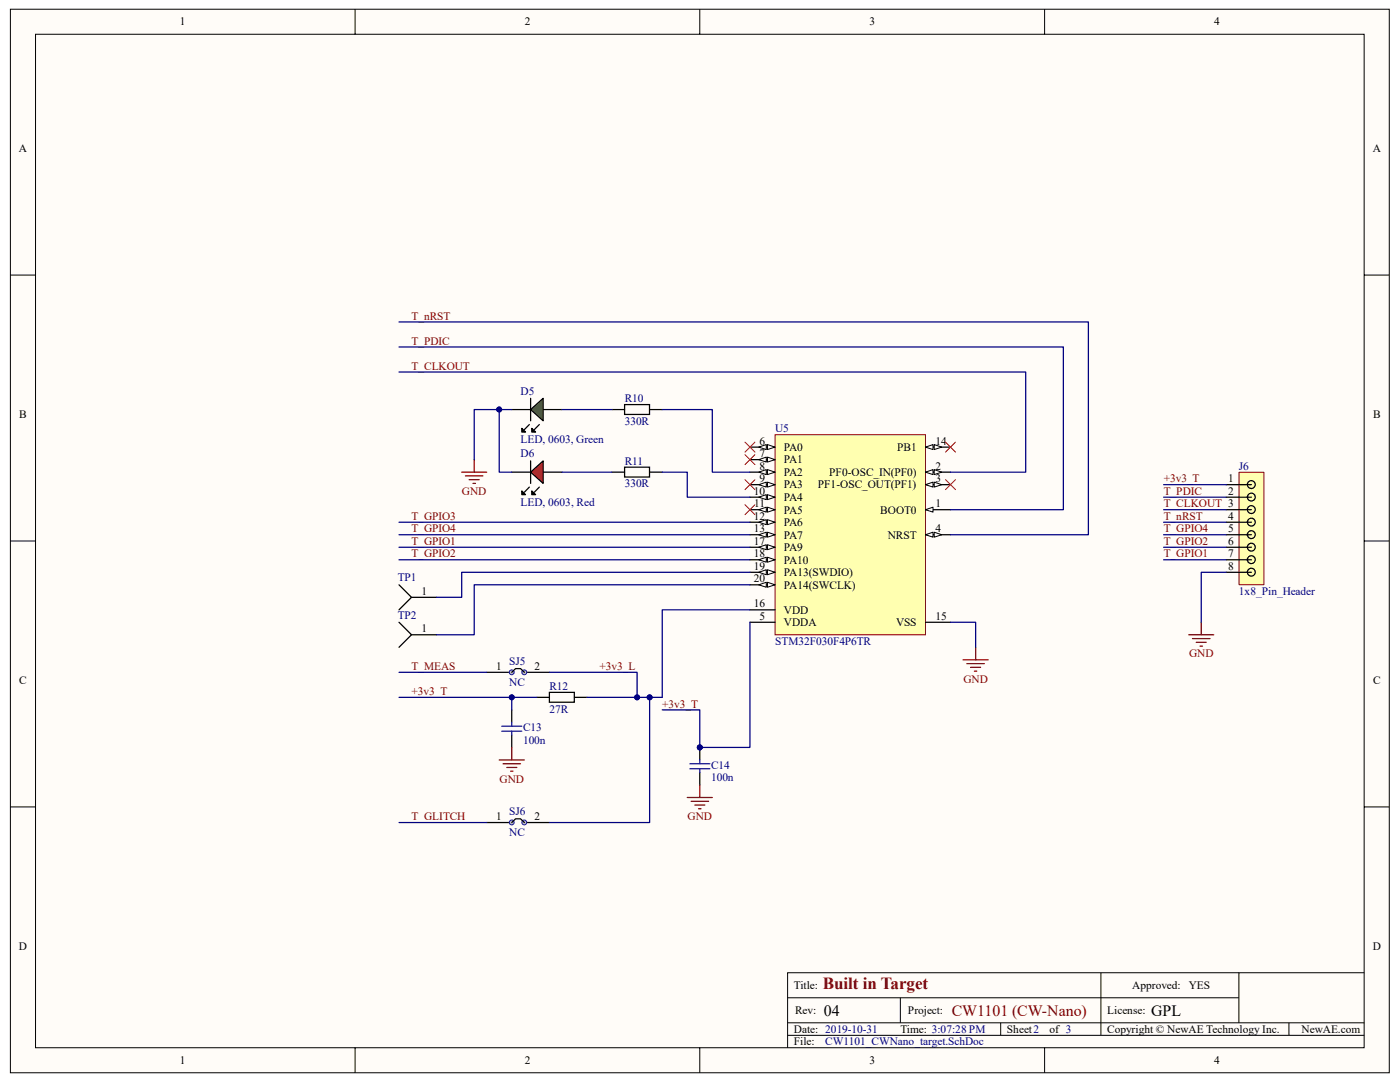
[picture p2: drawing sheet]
<svg xmlns="http://www.w3.org/2000/svg" width="279mm" height="216mm" viewBox="0 0 279 216" stroke-linecap="round" stroke-linejoin="round" font-family="sans-serif">
<path d="M2.1 1.9h275.2v212.2h-275.2z" fill="#fffcf8"/>
<path d="M2.1 1.8h275.2v212.3h-275.2z" fill="none" stroke="#000" stroke-width=".2"/>
<path d="M7.1 6.9h265.1v202.2h-265.1z" fill="#fffcf8"/>
<g fill="none" stroke="#000" stroke-width=".2">
<path d="M7.1 6.8h265.1v202.3h-265.1zM70.9 1.8v5M139.7 1.8v5M208.5 1.8v5M2.1 54.9h5M272.3 54.9h5M2.1 107.9h5M272.3 107.9h5M2.1 161h5M272.3 161h5M157.2 199.1h90M179.7 199.1v5"/>
<path d="M219.7 194.1v12.5M247.2 194.1h-90v15M272.3 194.1h-25.1v10M70.9 209.1v5M139.7 209.1v5M157.2 206.6h115.1M157.2 204.1h115.1M199.7 204.1v2.5M208.5 209.1v5M257.2 204.1v2.5"/>
</g>
<path d="M154.7 86.8h30v39.9h-30z" fill="#ffffb0"/>
<path d="M154.7 86.7h30v40h-30z" fill="none" stroke="#800000" stroke-width=".2"/>
<path d="M184.7 101.7h5" fill="none" stroke="#000" stroke-width=".25"/>
<path d="M184.7 101.7l1.5-.5v1z" fill="#fffcf8"/>
<path d="M184.7 101.7l1.5-.5v1z" fill="none" stroke="#000" stroke-width=".2"/>
<path d="M149.7 99.2h5" fill="none" stroke="#000" stroke-width=".25"/>
<path d="M153.2 98.7l1.5 .5-1.5 .5z" fill="#fffcf8"/>
<path d="M153.2 98.7l1.5 .5-1.5 .5z" fill="none" stroke="#000" stroke-width=".2"/>
<path d="M151.4 99.2l1.5-.5v1z" fill="#fffcf8"/>
<path d="M151.4 99.2l1.5-.5v1z" fill="none" stroke="#000" stroke-width=".2"/>
<path d="M149.7 101.7h5" fill="none" stroke="#000" stroke-width=".25"/>
<path d="M153.2 101.2l1.5 .5-1.5 .5z" fill="#fffcf8"/>
<path d="M153.2 101.2l1.5 .5-1.5 .5z" fill="none" stroke="#000" stroke-width=".2"/>
<path d="M151.4 101.7l1.5-.5v1z" fill="#fffcf8"/>
<path d="M151.4 101.7l1.5-.5v1z" fill="none" stroke="#000" stroke-width=".2"/>
<path d="M149.7 104.2h5" fill="none" stroke="#000" stroke-width=".25"/>
<path d="M153.2 103.7l1.5 .5-1.5 .5z" fill="#fffcf8"/>
<path d="M153.2 103.7l1.5 .5-1.5 .5z" fill="none" stroke="#000" stroke-width=".2"/>
<path d="M151.4 104.2l1.5-.5v1z" fill="#fffcf8"/>
<path d="M151.4 104.2l1.5-.5v1z" fill="none" stroke="#000" stroke-width=".2"/>
<path d="M149.7 106.7h5" fill="none" stroke="#000" stroke-width=".25"/>
<path d="M153.2 106.2l1.5 .5-1.5 .5z" fill="#fffcf8"/>
<path d="M153.2 106.2l1.5 .5-1.5 .5z" fill="none" stroke="#000" stroke-width=".2"/>
<path d="M151.4 106.7l1.5-.5v1z" fill="#fffcf8"/>
<path d="M151.4 106.7l1.5-.5v1z" fill="none" stroke="#000" stroke-width=".2"/>
<path d="M184.7 89.2h5" fill="none" stroke="#000" stroke-width=".25"/>
<path d="M184.7 89.2l1.5-.5v1z" fill="#fffcf8"/>
<path d="M184.7 89.2l1.5-.5v1z" fill="none" stroke="#000" stroke-width=".2"/>
<path d="M186.4 88.7l1.5 .5-1.5 .5z" fill="#fffcf8"/>
<path d="M186.4 88.7l1.5 .5-1.5 .5z" fill="none" stroke="#000" stroke-width=".2"/>
<path d="M149.7 109.2h5M149.7 121.7h5M184.7 124.2h5" fill="none" stroke="#000" stroke-width=".25"/>
<path d="M153.2 108.7l1.5 .5-1.5 .5z" fill="#fffcf8"/>
<path d="M153.2 108.7l1.5 .5-1.5 .5z" fill="none" stroke="#000" stroke-width=".2"/>
<path d="M151.4 109.2l1.5-.5v1z" fill="#fffcf8"/>
<path d="M151.4 109.2l1.5-.5v1z" fill="none" stroke="#000" stroke-width=".2"/>
<path d="M149.7 111.7h5" fill="none" stroke="#000" stroke-width=".25"/>
<path d="M153.2 111.2l1.5 .5-1.5 .5z" fill="#fffcf8"/>
<path d="M153.2 111.2l1.5 .5-1.5 .5z" fill="none" stroke="#000" stroke-width=".2"/>
<path d="M151.4 111.7l1.5-.5v1z" fill="#fffcf8"/>
<path d="M151.4 111.7l1.5-.5v1z" fill="none" stroke="#000" stroke-width=".2"/>
<path d="M149.7 114.2h5" fill="none" stroke="#000" stroke-width=".25"/>
<path d="M153.2 113.7l1.5 .5-1.5 .5z" fill="#fffcf8"/>
<path d="M153.2 113.7l1.5 .5-1.5 .5z" fill="none" stroke="#000" stroke-width=".2"/>
<path d="M151.4 114.2l1.5-.5v1z" fill="#fffcf8"/>
<path d="M151.4 114.2l1.5-.5v1z" fill="none" stroke="#000" stroke-width=".2"/>
<path d="M184.7 94.2h5" fill="none" stroke="#000" stroke-width=".25"/>
<path d="M184.7 94.2l1.5-.5v1z" fill="#fffcf8"/>
<path d="M184.7 94.2l1.5-.5v1z" fill="none" stroke="#000" stroke-width=".2"/>
<path d="M186.4 93.7l1.5 .5-1.5 .5z" fill="#fffcf8"/>
<path d="M186.4 93.7l1.5 .5-1.5 .5z" fill="none" stroke="#000" stroke-width=".2"/>
<path d="M149.7 116.7h5" fill="none" stroke="#000" stroke-width=".25"/>
<path d="M153.2 116.2l1.5 .5-1.5 .5z" fill="#fffcf8"/>
<path d="M153.2 116.2l1.5 .5-1.5 .5z" fill="none" stroke="#000" stroke-width=".2"/>
<path d="M151.4 116.7l1.5-.5v1z" fill="#fffcf8"/>
<path d="M151.4 116.7l1.5-.5v1z" fill="none" stroke="#000" stroke-width=".2"/>
<path d="M184.7 96.7h5" fill="none" stroke="#000" stroke-width=".25"/>
<path d="M184.7 96.7l1.5-.5v1z" fill="#fffcf8"/>
<path d="M184.7 96.7l1.5-.5v1z" fill="none" stroke="#000" stroke-width=".2"/>
<path d="M186.4 96.2l1.5 .5-1.5 .5z" fill="#fffcf8"/>
<path d="M186.4 96.2l1.5 .5-1.5 .5z" fill="none" stroke="#000" stroke-width=".2"/>
<path d="M184.7 106.7h5" fill="none" stroke="#000" stroke-width=".25"/>
<path d="M184.7 106.7l1.5-.5v1z" fill="#fffcf8"/>
<path d="M184.7 106.7l1.5-.5v1z" fill="none" stroke="#000" stroke-width=".2"/>
<path d="M186.4 106.2l1.5 .5-1.5 .5z" fill="#fffcf8"/>
<path d="M186.4 106.2l1.5 .5-1.5 .5z" fill="none" stroke="#000" stroke-width=".2"/>
<path d="M149.7 89.2h5M149.7 124.2h5" fill="none" stroke="#000" stroke-width=".25"/>
<path d="M153.2 88.7l1.5 .5-1.5 .5z" fill="#fffcf8"/>
<path d="M153.2 88.7l1.5 .5-1.5 .5z" fill="none" stroke="#000" stroke-width=".2"/>
<path d="M151.4 89.2l1.5-.5v1z" fill="#fffcf8"/>
<path d="M151.4 89.2l1.5-.5v1z" fill="none" stroke="#000" stroke-width=".2"/>
<path d="M149.7 91.7h5" fill="none" stroke="#000" stroke-width=".25"/>
<path d="M153.2 91.2l1.5 .5-1.5 .5z" fill="#fffcf8"/>
<path d="M153.2 91.2l1.5 .5-1.5 .5z" fill="none" stroke="#000" stroke-width=".2"/>
<path d="M151.4 91.7l1.5-.5v1z" fill="#fffcf8"/>
<path d="M151.4 91.7l1.5-.5v1z" fill="none" stroke="#000" stroke-width=".2"/>
<path d="M149.7 94.2h5" fill="none" stroke="#000" stroke-width=".25"/>
<path d="M153.2 93.7l1.5 .5-1.5 .5z" fill="#fffcf8"/>
<path d="M153.2 93.7l1.5 .5-1.5 .5z" fill="none" stroke="#000" stroke-width=".2"/>
<path d="M151.4 94.2l1.5-.5v1z" fill="#fffcf8"/>
<path d="M151.4 94.2l1.5-.5v1z" fill="none" stroke="#000" stroke-width=".2"/>
<path d="M149.7 96.7h5" fill="none" stroke="#000" stroke-width=".25"/>
<path d="M153.2 96.2l1.5 .5-1.5 .5z" fill="#fffcf8"/>
<path d="M153.2 96.2l1.5 .5-1.5 .5z" fill="none" stroke="#000" stroke-width=".2"/>
<path d="M151.4 96.7l1.5-.5v1z" fill="#fffcf8"/>
<path d="M151.4 96.7l1.5-.5v1z" fill="none" stroke="#000" stroke-width=".2"/>
<path d="M192.2 131.7h5M193 132.4h3.4M193.7 133.2h2M194.5 133.9h.4M194.7 129.2v2.5" fill="none" stroke="#800000" stroke-width=".25"/>
<path d="M102.1 94.2h3.8M105.6 97.2l-1 1M107.6 97.2l-1 1M108.4 94.2h3.7M139.7 149.1v2.5M139.7 154.1v2.5" fill="none" stroke="#000" stroke-width=".25"/>
<circle cx="139.7" cy="149.1" r=".49" fill="#000080" stroke="#000080" stroke-width=".2"/>
<path d="M137.7 153.4h4M137.7 152.4h4M139.7 151.6v.8M139.7 153.4v.7" fill="none" stroke="#00f" stroke-width=".25"/>
<path d="M105.9 94.2l2.5-2.2v4.5z" fill="#ee0e22"/>
<path d="M102.1 81.7h3.8M104.1 98l.8 .7h-.8zM105.6 84.7l-1 1M105.9 92v4.5M105.9 94.2l2.5-2.2v4.5zM106.1 98l.8 .7h-.8zM107.6 84.7l-1 1M108.4 81.7h3.7" fill="none" stroke="#000" stroke-width=".25"/>
<path d="M104.1 98l.8 .7h-.8zM106.1 98l.8 .7h-.8z" fill="#000"/>
<path d="M105.9 81.7l2.5-2.2v4.5z" fill="#0f0"/>
<g fill="none" stroke="#000" stroke-width=".25">
<path d="M105.9 79.5v4.5M104.1 85.5l.8 .7h-.8zM105.9 81.7l2.5-2.2v4.5zM106.1 85.5l.8 .7h-.8zM122.2 81.7h2.5M122.2 94.2h2.5M124.7 80.7h4.9v2h-4.9zM124.7 93.2h4.9v2h-4.9zM129.6 81.7h2.6M129.6 94.2h2.6M107.1 139.1h2.5M109.6 138.2h5v1.9h-5z"/>
<path d="M114.6 139.1h2.5M102.1 141.6v2.5M102.1 146.6v2.5M97.1 164.1h5M104.6 164.1h5"/>
</g>
<path d="M104.1 85.5l.8 .7h-.8zM106.1 85.5l.8 .7h-.8z" fill="#000"/>
<g fill="none" stroke="#800000" stroke-width=".25">
<path d="M92.1 94.2h5M92.9 95h3.5M93.6 95.7h2M94.4 96.5h.5M94.6 91.7v2.5M99.6 151.6h5M100.4 152.4h3.5M101.1 153.1h2M101.9 153.9h.5M102.1 149.1v2.5M137.2 159.1h5M137.9 159.9h3.5"/>
<path d="M139.7 156.6v2.5M138.7 160.6h2M139.4 161.4h.5"/>
</g>
<path d="M100.1 145.9h4M100.1 144.9h4M102.1 144.1v.8M102.1 145.9v.7" fill="none" stroke="#00f" stroke-width=".25"/>
<g fill="#c0c0c0" stroke="#00f" stroke-width=".2">
<circle cx="102.1" cy="164.1" r=".49"/>
<circle cx="104.6" cy="164.1" r=".49"/>
</g>
<path d="M97.1 134.2h5M104.6 134.2h5M102.1 164.1l.8-.7h1l.7 .7" fill="none" stroke="#000" stroke-width=".25"/>
<g fill="#c0c0c0" stroke="#00f" stroke-width=".2">
<circle cx="102.1" cy="134.2" r=".49"/>
<circle cx="104.6" cy="134.2" r=".49"/>
</g>
<path d="M102.1 134.2l.8-.8h1l.7 .8" fill="none" stroke="#000" stroke-width=".25"/>
<path d="M148.7 95.7l2 2M148.7 90.7l2 2M148.7 88.2l2 2M150.7 95.7l-2 2M150.7 90.7l-2 2M150.7 88.2l-2 2M188.7 88.2l2 2M188.7 95.7l2 2M190.7 88.2l-2 2M190.7 95.7l-2 2M148.7 100.7l2 2M150.7 100.7l-2 2" fill="none" stroke="#f00" stroke-width=".2"/>
<path d="M237.2 126.7h5M238 127.4h3.5M238.7 128.2h2M239.5 128.9h.5M239.7 124.2v2.5" fill="none" stroke="#800000" stroke-width=".25"/>
<path d="M247.3 94.3h4.9v22.4h-4.9z" fill="#ffffb0"/>
<path d="M247.3 94.2h4.9v22.5h-4.9z" fill="none" stroke="#800000" stroke-width=".2"/>
<g fill="none" stroke="#000" stroke-width=".25">
<path d="M244.7 96.7h5M244.7 99.2h5M79.6 116.7l2.5 2.5-2.5 2.5M82.1 119.2h5M244.7 101.7h5M244.7 104.2h5M244.7 106.7h5M244.7 109.2h5M244.7 111.7h5M244.7 114.2h5M79.6 124.2l2.5 2.5-2.5 2.5M82.1 126.7h5"/>
<circle cx="249.7" cy="96.7" r=".78"/>
<circle cx="249.7" cy="99.2" r=".78"/>
<circle cx="249.7" cy="111.7" r=".78"/>
<circle cx="249.7" cy="114.2" r=".78"/>
<circle cx="249.7" cy="101.7" r=".78"/>
<circle cx="249.7" cy="104.2" r=".78"/>
<circle cx="249.7" cy="106.7" r=".78"/>
<circle cx="249.7" cy="109.2" r=".78"/>
</g>
<g fill="none" stroke="#000080" stroke-width=".25">
<path d="M79.6 69.2h132.6v32.5h-22.5M79.6 74.2h125.1v20h-15M79.6 64.2h137.6v42.5h-27.5M99.6 81.7v12.5h2.5M102.1 81.7h-7.5v10M112.1 81.7h10.1M112.1 94.2h10.1M132.2 81.7h10v12.5h7.5M132.2 94.2h5v5h12.5M232.2 99.2h12.5M232.2 96.7h12.5M79.6 111.7h70.1"/>
<path d="M79.6 104.2h70.1M79.6 109.2h70.1M79.6 106.7h70.1M149.7 114.2h-57.6v5h-5M149.7 116.7h-55.1v10h-7.5M232.2 111.7h12.5M232.2 104.2h12.5M232.2 109.2h12.5M232.2 106.7h12.5M232.2 101.7h12.5M244.7 114.2h-5v10M79.6 139.1h22.5"/>
<path d="M79.6 134.2h17.5M107.1 139.1h-5v2.5M109.6 134.2h17.5v4.9M129.6 139.1v25h-20M149.7 121.7h-17.5v17.4h-15.1M149.7 124.2v24.9h-10v-7.5h-7.5M189.7 124.2h5v5M79.6 164.1h17.5"/>
</g>
<g fill="#000080" stroke="#000080" stroke-width=".2">
<circle cx="99.6" cy="81.7" r=".49"/>
<circle cx="102.1" cy="139.1" r=".49"/>
<circle cx="129.6" cy="139.1" r=".49"/>
<circle cx="127.1" cy="139.1" r=".49"/>
<circle cx="139.7" cy="149.1" r=".49"/>
</g>
<text font-size="3.4" fill="#800000" x="164.2" y="197.4">Built in Target</text>
<g font-size="3.2">
<text x="164.4" y="202.6">04</text>
<text x="229.7" y="202.6">GPL</text>
</g>
<text font-size="3.2" fill="#800000" x="189.9" y="202.6">CW1101 (CW-Nano)</text>
<g font-size="2.3">
<text x="35.9" y="5.1">1</text>
<text x="104.7" y="5.1">2</text>
<text x="173.5" y="5.1">3</text>
<text x="242.3" y="5.1">4</text>
<text x="3.8" y="30.4">A</text>
<text x="274" y="30.4">A</text>
<text x="3.8" y="83.4">B</text>
<text x="274" y="83.4">B</text>
<text x="151.6" y="88.7">6</text>
<text x="156.4" y="90">PA0</text>
<text x="179.1" y="90">PB1</text>
<text x="186.7" y="88.7">14</text>
<text x="151.6" y="91.2">7</text>
<text x="151.6" y="93.7">8</text>
<text x="156.4" y="92.5">PA1</text>
<text x="156.4" y="95">PA2</text>
<text x="165.5" y="95">PF0-OSC_IN(PF0)</text>
<text x="186.7" y="93.7">2</text>
<text x="150.4" y="98.7">10</text>
<text x="150.5" y="101.2">11</text>
<text x="151.6" y="96.2">9</text>
<text x="156.4" y="100">PA4</text>
<text x="156.4" y="97.5">PA3</text>
<text x="163.2" y="97.5">PF1-OSC_OUT(PF1)</text>
<text x="186.7" y="101.2">1</text>
<text x="186.7" y="96.2">3</text>
<text x="245.1" y="96.2">1</text>
<text x="245.1" y="98.7">2</text>
<text x="150.4" y="103.7">12</text>
<text x="150.4" y="106.2">13</text>
<text x="156.4" y="102.5">PA5</text>
<text x="156.4" y="105">PA6</text>
<text x="156.4" y="107.5">PA7</text>
<text x="175.7" y="102.5">BOOT0</text>
<text x="177.2" y="107.5">NRST</text>
<text x="186.7" y="106.2">4</text>
<text x="245.1" y="103.7">4</text>
<text x="245.1" y="106.2">5</text>
<text x="150.4" y="108.7">17</text>
<text x="150.4" y="111.2">18</text>
<text x="150.4" y="113.7">19</text>
<text x="156.4" y="110">PA9</text>
<text x="156.4" y="112.5">PA10</text>
<text x="245.1" y="108.7">6</text>
<text x="245.1" y="111.2">7</text>
<text x="245.1" y="113.7">8</text>
<text x="84.1" y="118.7">1</text>
<text x="150.4" y="116.2">20</text>
<text x="156.4" y="115">PA13(SWDIO)</text>
<text x="156.4" y="117.5">PA14(SWCLK)</text>
<text x="150.4" y="121.2">16</text>
<text x="151.6" y="123.7">5</text>
<text x="156.4" y="122.4">VDD</text>
<text x="156.4" y="124.9">VDDA</text>
<text x="178.8" y="124.9">VSS</text>
<text x="186.7" y="123.7">15</text>
<text x="84.1" y="126.2">1</text>
<text x="3.8" y="136.5">C</text>
<text x="99" y="133.7">1</text>
<text x="106.7" y="133.7">2</text>
<text x="274" y="136.5">C</text>
<text x="99" y="163.6">1</text>
<text x="106.7" y="163.6">2</text>
<text x="3.8" y="189.5">D</text>
<text x="274" y="189.5">D</text>
<text x="158.4" y="197.4">Title:</text>
<text x="226" y="197.4">Approved:</text>
<text x="237.2" y="197.4">YES</text>
<text x="158.7" y="202.4">Rev:</text>
<text x="181.2" y="202.4">Project:</text>
<text x="221" y="202.4">License:</text>
<text x="158.4" y="206.1">Date: 2019-10-31</text>
<text x="158.4" y="208.6">File:</text>
<text x="179.7" y="206.1">Time: 3:07:28 PM</text>
<text x="201" y="206.1">Sheet2</text>
<text x="209.5" y="206.1">of 3</text>
<text x="221" y="206.1">Copyright © NewAE Technology Inc.</text>
<text x="259.8" y="206.1">NewAE.com</text>
<text x="35.9" y="212.3">1</text>
<text x="104.7" y="212.3">2</text>
<text x="173.5" y="212.3">3</text>
<text x="242.3" y="212.3">4</text>
</g>
<g font-size="2.3" fill="#800000">
<text x="82.1" y="63.8">T_nRST</text>
<text x="82.1" y="68.7">T_PDIC</text>
<text x="82.1" y="73.7">T_CLKOUT</text>
<text x="92.2" y="98.7">GND</text>
<text x="232.2" y="96.2">+3v3_T</text>
<text x="232.2" y="101.2">T_CLKOUT 3</text>
<text x="232.2" y="98.7">T_PDIC</text>
<text x="82.1" y="103.7">T_GPIO3</text>
<text x="82.1" y="106.2">T_GPIO4</text>
<text x="232.2" y="106.2">T_GPIO4</text>
<text x="232.2" y="103.7">T_nRST</text>
<text x="82.1" y="108.7">T_GPIO1</text>
<text x="82.1" y="111.2">T_GPIO2</text>
<text x="232.2" y="111.2">T_GPIO1</text>
<text x="232.2" y="108.7">T_GPIO2</text>
<text x="237.3" y="131.2">GND</text>
<text x="82.1" y="133.7">T_MEAS</text>
<text x="119.7" y="133.7">+3v3_L</text>
<text x="192.3" y="136.2">GND</text>
<text x="82.1" y="138.7">+3v3_T</text>
<text x="132.2" y="141.2">+3v3_T</text>
<text x="99.7" y="156.2">GND</text>
<text x="82.1" y="163.6">T_GLITCH</text>
<text x="137.2" y="163.6">GND</text>
</g>
<g font-size="2.3" fill="#000080">
<text x="103.9" y="78.7">D5</text>
<text x="124.7" y="80.2">R10</text>
<text x="103.9" y="88.5">LED, 0603, Green</text>
<text x="124.7" y="84.8">330R</text>
<text x="154.7" y="86.2">U5</text>
<text x="103.9" y="91.2">D6</text>
<text x="124.7" y="92.7">R11</text>
<text x="247.2" y="93.7">J6</text>
<text x="103.9" y="101">LED, 0603, Red</text>
<text x="124.7" y="97.2">330R</text>
<text x="79.4" y="116">TP1</text>
<text x="247.2" y="118.7">1x8_Pin_Header</text>
<text x="79.4" y="123.4">TP2</text>
<text x="154.7" y="128.7">STM32F030F4P6TR</text>
<text x="101.6" y="132.7">SJ5</text>
<text x="101.6" y="136.9">NC</text>
<text x="109.6" y="137.7">R12</text>
<text x="109.6" y="142.2">27R</text>
<text x="104.4" y="145.9">C13</text>
<text x="104.4" y="148.4">100n</text>
<text x="141.9" y="153.4">C14</text>
<text x="141.9" y="155.9">100n</text>
<text x="101.6" y="162.6">SJ6</text>
<text x="101.6" y="166.9">NC</text>
<text x="164.7" y="208.6">CW1101_CWNano_target.SchDoc</text>
</g>
</svg>
